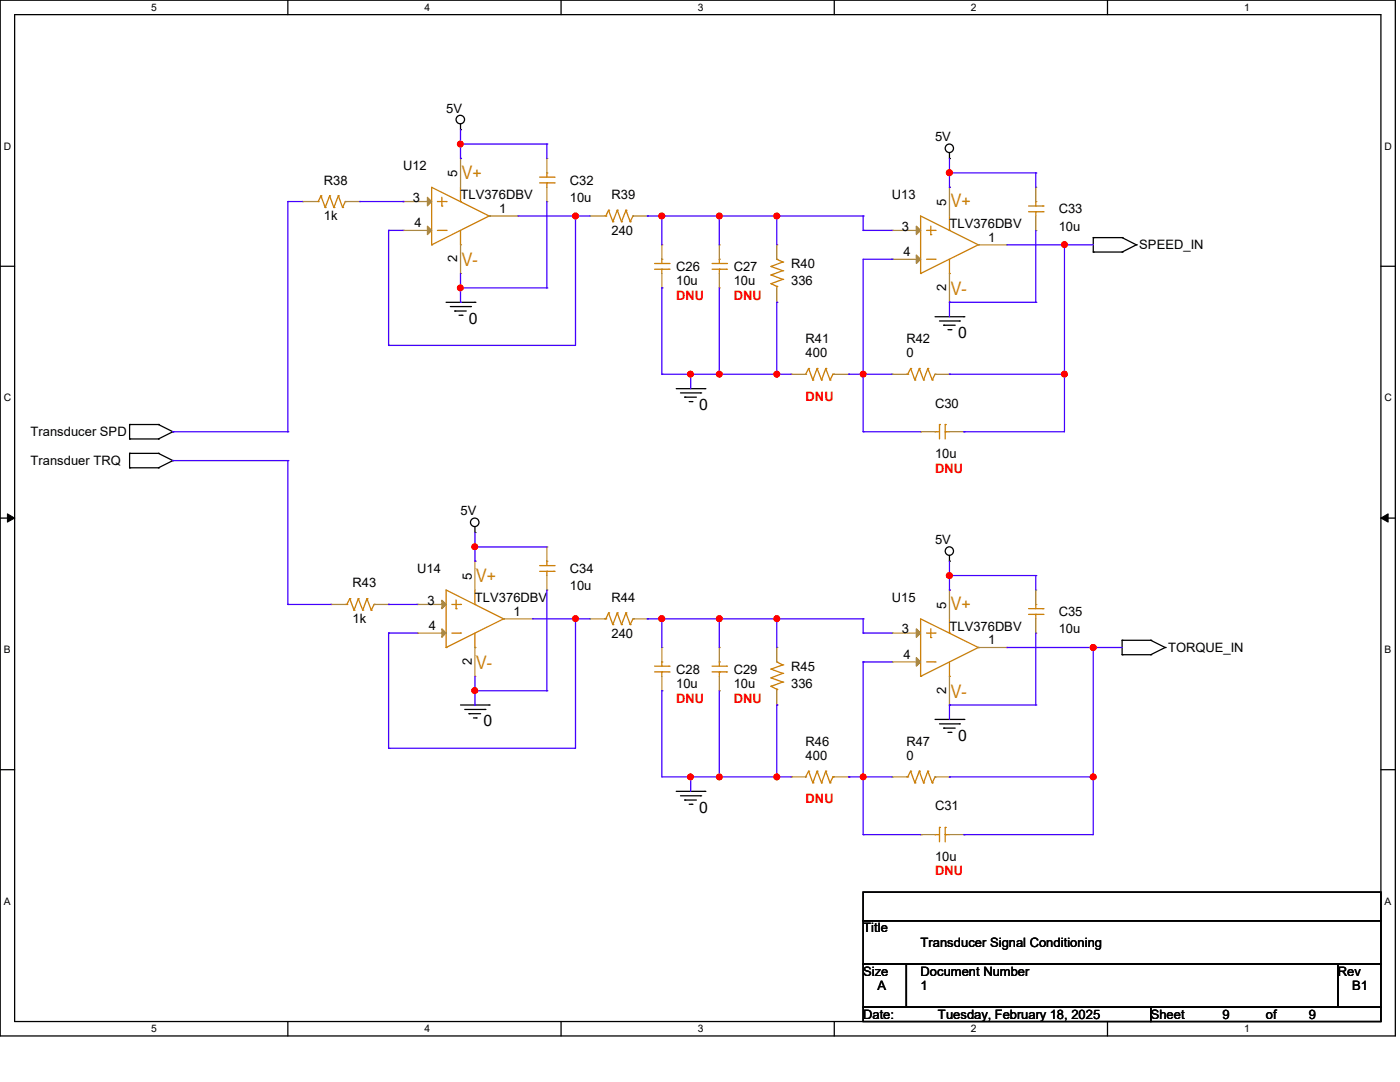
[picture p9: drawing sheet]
<svg xmlns="http://www.w3.org/2000/svg" width="279mm" height="216mm" viewBox="0 0 279 216" stroke-linecap="round" stroke-linejoin="round" font-family="sans-serif">
<path d="M0 0h278.5v206.7h-278.5zM2.9 2.9h272.7v200.9h-272.7z" fill="none" stroke="#000" stroke-width=".25"/>
<g fill="#fff">
<path d="M30.2 .3h1.1v2.3h-1.1z"/>
<path d="M30.2 204.1h1.1v2.3h-1.1z"/>
</g>
<path d="M57.4 0v2.9M57.4 203.8v2.9" fill="none" stroke="#000" stroke-width=".25"/>
<g fill="#fff">
<path d="M84.7 .3h1.1v2.3h-1.1z"/>
<path d="M84.7 204.1h1.1v2.3h-1.1z"/>
</g>
<path d="M112 0v2.9M112 203.8v2.9" fill="none" stroke="#000" stroke-width=".25"/>
<g fill="#fff">
<path d="M139.2 .3h1.1v2.3h-1.1z"/>
<path d="M139.2 204.1h1.1v2.3h-1.1z"/>
</g>
<path d="M166.5 0v2.9M166.5 203.8v2.9" fill="none" stroke="#000" stroke-width=".25"/>
<g fill="#fff">
<path d="M193.8 .3h1.1v2.3h-1.1z"/>
<path d="M193.8 204.1h1.1v2.3h-1.1z"/>
</g>
<path d="M221 0v2.9M221 203.8v2.9" fill="none" stroke="#000" stroke-width=".25"/>
<g fill="#fff">
<path d="M248.3 .3h1.1v2.3h-1.1z"/>
<path d="M248.3 204.1h1.1v2.3h-1.1z"/>
<path d="M.8 28h1.4v2.3h-1.4z"/>
<path d="M276.3 28h1.4v2.3h-1.4z"/>
<path d="M.8 78.2h1.4v2.3h-1.4z"/>
<path d="M276.3 78.2h1.4v2.3h-1.4z"/>
</g>
<path d="M0 53.1h2.9M275.6 53.1h2.9" fill="none" stroke="#000" stroke-width=".25"/>
<g fill="#fff">
<path d="M.8 128.5h1.3v2.2h-1.3z"/>
<path d="M276.3 128.5h1.3v2.2h-1.3z"/>
</g>
<path d="M0 103.4h2.9M275.6 103.4h2.9" fill="none" stroke="#000" stroke-width=".25"/>
<path d="M1.5 102.5l1.4 .9-1.4 .8zM275.6 103.4l1.4-.9v1.7z" fill="#000" stroke="#000" stroke-width=".2"/>
<g fill="#fff">
<path d="M.8 178.7h1.3v2.2h-1.3z"/>
<path d="M276.3 178.7h1.3v2.2h-1.3z"/>
</g>
<g fill="none" stroke="#000" stroke-width=".25">
<path d="M91.9 25.9h.1M91.9 24.7v1.2M189.5 31.6h.1M189.5 30.5v1.1M218.2 50.3h.1M218.2 47.4h.1M218.2 47.4h5.7M218.2 50.3h5.7M218.2 47.4v2.9M223.9 47.4h.1M223.9 50.3h.1M223.9 47.4l2.9 1.5"/>
<path d="M226.8 48.9h.1M226.8 48.9l-2.9 1.4M89 60.3h5.8M89.9 61.2h4M90.8 62.1h.1M90.8 62.1h2.2M91.6 62.9h.6M92.2 62.9h.1M93.9 61.2h.1M94.8 60.3h.1M135 77.6h5.7M135.8 78.4h4"/>
<path d="M136.7 79.2h.1M136.7 79.2h2.3M139.8 78.4h.1M140.7 77.6h.1M186.6 63.2h5.8M187.5 64.1h4M188.3 64.9h.1M188.3 64.9h2.3M189.2 65.8h.6M189.8 65.8h.1M191.5 64.1h.1M192.4 63.2h.1"/>
<path d="M25.9 87.6h.1M25.9 84.7h.1M25.9 93.3h.1M25.9 90.5h.1M25.9 84.7h5.7M25.9 87.6h5.7M25.9 84.7v2.9M25.9 90.5v2.8M25.9 90.5h5.7M25.9 93.3h5.7M31.6 84.7h.1M31.6 87.6h.1"/>
<path d="M31.6 90.5h.1M31.6 93.3h.1M31.6 84.7l2.9 1.4M31.6 90.5l2.9 1.4M34.5 86.1h.1M34.5 91.9h.1M34.5 86.1l-2.9 1.5M34.5 91.9l-2.9 1.4M137.5 80.1h.6M138.1 80.1h.1M94.8 106.3h.1M94.8 105.1v1.2"/>
<path d="M189.5 112h.1M189.5 110.8v1.2M223.9 130.6h.1M223.9 127.8h.1M223.9 127.8h5.8M223.9 130.6h5.8M223.9 127.8v2.8M229.7 127.8h.1M229.7 130.6h.1M229.7 127.8l2.8 1.4M232.5 129.2h.1M232.5 129.2l-2.8 1.4"/>
<path d="M0 153.6h2.9M91.9 140.7h5.7M92.8 141.6h4M93.6 142.4h.1M93.6 142.4h2.3M94.5 143.3h.5M95 143.3h.1M96.8 141.6h.1M97.6 140.7h.1M135 157.9h5.7M135.8 158.8h4M136.7 159.6h.1"/>
<path d="M136.7 159.6h2.3M139.8 158.8h.1M140.7 157.9h.1M186.6 143.6h5.8M187.5 144.4h4M188.3 145.3h.1M188.3 145.3h2.3M189.2 146.1h.6M189.8 146.1h.1M191.5 144.4h.1M192.4 143.6h.1M275.6 153.6h2.9"/>
<path d="M137.5 160.5h.6M138.1 160.5h.1M172.3 178h103.3v5.7h-103.3zM172.3 183.7h103.3v8.7h-103.3zM172.3 192.4h8.6v8.6h-8.6zM180.9 192.4h86.1v8.6h-86.1zM267 192.4h8.6v8.6h-8.6zM172.3 201h57.4v2.8h-57.4zM229.7 201h45.9v2.8h-45.9z"/>
<circle cx="91.9" cy="23.9" r=".85"/>
<circle cx="189.5" cy="29.6" r=".83"/>
<circle cx="94.7" cy="104.2" r=".85"/>
<circle cx="189.5" cy="110" r=".83"/>
</g>
<g fill="none" stroke="#cc8006" stroke-width=".25">
<path d="M64.1 39.1h.1M64.1 39.1l-.6 1.1M64.1 39.1l.8 2.3M65.8 39.1h.1M65.8 39.1l-.9 2.3M65.8 39.1l.8 2.3M67.5 39.1h.1M67.5 39.1l-.9 2.3M67.5 39.1l.9 2.3M88.2 39.4v1.7M91.9 37.4v2.8M107.7 36.5h2.9"/>
<path d="M107.7 35.3h2.9M109.1 34.5h.1M109.1 36.5h.1M109.1 34.5v.8M109.1 36.5v.9M110.6 36.5h.1M110.6 35.3h.1M63.2 40.2h.3M63.5 40.2h.1M64.9 41.4h.1M66.6 41.4h.1M68.4 41.4h.1"/>
<path d="M68.9 40.2h.1M68.9 40.2l-.5 1.2M86.1 48.9h.1M87.3 40.2h1.7M87.3 46h1.7M88.2 41.1h.1M89 46h.1M89 40.2h.1M91.9 40.2h.1M91.9 48.9h.1M91.9 46v2.9M97.6 43.1h.1"/>
<path d="M97.6 43.1l-11.5-5.7v11.5M97.6 43.1l-11.5 5.8M120.6 43.1h.3M120.9 43.1h.1M121.5 42h.1M121.5 42l-.6 1.1M121.5 42l.8 2.2M122.3 44.2h.1M123.2 42h.1M123.2 42l-.9 2.2M123.2 42l.8 2.2M124 44.2h.1"/>
<path d="M124.9 42h.1M124.9 42l-.9 2.2M124.9 42l.9 2.2M125.8 44.2h.1M126.3 43.1h.1M126.3 43.1l-.5 1.1M130.6 53.7h2.9M130.6 52.6h2.9M132.1 51.7h.1M132.1 53.7h.1M132.1 51.7v.9M132.1 53.7v.9"/>
<path d="M133.5 53.7h.1M133.5 52.6h.1M142.1 53.7h2.9M142.1 52.6h2.9M143.6 51.7h.1M143.6 53.7h.1M143.6 51.7v.9M143.6 53.7v.9M145 53.7h.1M145 52.6h.1M153.9 56.6h.1M153.9 54.9h.1"/>
<path d="M153.9 53.2h.1M153.9 56.6l1.1 .5M153.9 54.9l2.3 .9M153.9 53.2l2.3 .8M155 51.7h.1M155 57.1h.1M155 51.7l1.2 .6M155 57.1v.3M156.2 55.8h.1M156.2 54h.1M156.2 52.3h.1M156.2 55.8l-2.3 .8"/>
<path d="M156.2 54l-2.3 .9M156.2 52.3l-2.3 .9M183.7 54.6h.1M184.9 51.7h1.7M184.9 46h1.7M185.8 46.8h.1M185.8 45.1v1.7M186.6 51.7h.1M186.6 46h.1M189.5 46h.1M189.5 54.6h.1M189.5 43.1v2.9"/>
<path d="M189.5 51.7v2.9M195.2 48.9h.1M195.2 48.9l-11.5-5.8v11.5M195.2 48.9l-11.5 5.7M205.3 42.2h2.9M205.3 41.1h2.9M206.7 40.2h.1M206.7 42.2h.1M206.7 40.2v.9M206.7 42.2v.9M208.2 42.2h.1M208.2 41.1h.1"/>
<path d="M160.8 74.7h.1M161.4 73.5h.1M161.4 73.5l.8 2.3M161.4 73.5l-.6 1.2M162.2 75.8h.1M163.1 73.5h.1M163.1 73.5l.9 2.3M163.1 73.5l-.9 2.3M164 75.8h.1M164.8 73.5h.1M164.8 73.5l.9 2.3M164.8 73.5l-.8 2.3"/>
<path d="M165.7 75.8h.1M166.2 74.7h.1M166.2 74.7l-.5 1.1M166.2 74.7h.3M180.9 74.7h.2M181.1 74.7h.1M181.7 73.5h.1M181.7 73.5l-.6 1.2M181.7 73.5l.9 2.3M182.6 75.8h.1M183.5 73.5h.1M183.5 73.5l-.9 2.3"/>
<path d="M183.5 73.5l.8 2.3M184.3 75.8h.1M185.2 73.5h.1M185.2 73.5l-.9 2.3M185.2 73.5l.9 2.3M186.1 75.8h.1M186.6 74.7h.1M186.6 74.7l-.5 1.1M186.6 86.1h.1M186.6 86.1h.9M187.5 84.7h.1M187.5 84.7v2.9"/>
<path d="M188.6 84.7h.1M188.6 86.1h.1M188.6 84.7v2.9M188.6 86.1h.9M69.8 119.5h.1M69.8 119.5l-.6 1.1M69.8 119.5l.9 2.3M71.5 119.5h.1M71.5 119.5l-.8 2.3M71.5 119.5l.9 2.3M73.2 119.5h.1M73.2 119.5l-.8 2.3"/>
<path d="M73.2 119.5l.9 2.3M91 119.7v1.8M94.8 117.7v2.9M107.7 114h2.9M107.7 112.9h2.9M109.1 112h.1M109.1 114h.1M109.1 112v.9M109.1 114v.9M110.6 114h.1M110.6 112.9h.1M68.9 120.6h.3"/>
<path d="M69.2 120.6h.1M70.7 121.8h.1M72.4 121.8h.1M74.1 121.8h.1M74.7 120.6h.1M74.7 120.6l-.6 1.2M89 129.2h.1M90.2 120.6h1.7M90.2 126.3h1.7M91 121.5h.1M91.9 126.3h.1M91.9 120.6h.1"/>
<path d="M94.8 120.6h.1M94.8 129.2h.1M94.8 126.3v2.9M100.5 123.5h.1M100.5 123.5l-11.5-5.8v11.5M100.5 123.5l-11.5 5.7M120.6 123.5h.3M120.9 123.5h.1M121.5 122.3h.1M121.5 122.3l-.6 1.2M121.5 122.3l.8 2.3M122.3 124.6h.1"/>
<path d="M123.2 122.3h.1M123.2 122.3l-.9 2.3M123.2 122.3l.8 2.3M124 124.6h.1M124.9 122.3h.1M124.9 122.3l-.9 2.3M124.9 122.3l.9 2.3M125.8 124.6h.1M126.3 123.5h.1M126.3 123.5l-.5 1.1M130.6 134.1h2.9M130.6 132.9h2.9"/>
<path d="M132.1 132.1h.1M132.1 134.1h.1M132.1 132.1v.8M132.1 134.1v.9M133.5 134.1h.1M133.5 132.9h.1M142.1 134.1h2.9M142.1 132.9h2.9M143.6 132.1h.1M143.6 134.1h.1M143.6 132.1v.8M143.6 134.1v.9"/>
<path d="M145 134.1h.1M145 132.9h.1M153.9 136.9h.1M153.9 135.3h.1M153.9 133.5h.1M153.9 136.9l1.1 .6M153.9 135.3l2.3 .8M153.9 133.5l2.3 .9M155 132.1h.1M155 137.5h.1M155 137.5v.3M155 132.1l1.2 .6"/>
<path d="M156.2 136.1h.1M156.2 134.4h.1M156.2 132.7h.1M156.2 136.1l-2.3 .8M156.2 134.4l-2.3 .9M156.2 132.7l-2.3 .8M183.7 135h.1M184.9 126.3h1.7M184.9 132.1h1.7M185.8 127.2h.1M185.8 125.5v1.7M186.6 132.1h.1"/>
<path d="M186.6 126.3h.1M189.5 126.3h.1M189.5 135h.1M189.5 123.5v2.8M189.5 132.1v2.9M195.2 129.2h.1M195.2 129.2l-11.5-5.7v11.5M195.2 129.2l-11.5 5.8M205.3 122.6h2.9M205.3 121.5h2.9M206.7 120.6h.1M206.7 122.6h.1"/>
<path d="M206.7 120.6v.9M206.7 122.6v.9M208.2 122.6h.1M208.2 121.5h.1M160.8 155h.1M161.4 153.9h.1M161.4 153.9l.8 2.3M161.4 153.9l-.6 1.1M162.2 156.2h.1M163.1 153.9h.1M163.1 153.9l.9 2.3M163.1 153.9l-.9 2.3"/>
<path d="M164 156.2h.1M164.8 153.9h.1M164.8 153.9l.9 2.3M164.8 153.9l-.8 2.3M165.7 156.2h.1M166.2 155h.1M166.2 155l-.5 1.2M166.2 155h.3M180.9 155h.2M181.1 155h.1M181.7 153.9h.1M181.7 153.9l-.6 1.1"/>
<path d="M181.7 153.9l.9 2.3M182.6 156.2h.1M183.5 153.9h.1M183.5 153.9l-.9 2.3M183.5 153.9l.8 2.3M184.3 156.2h.1M185.2 153.9h.1M185.2 153.9l-.9 2.3M185.2 153.9l.9 2.3M186.1 156.2h.1M186.6 155h.1M186.6 155l-.5 1.2"/>
<path d="M186.6 166.5h.1M186.6 166.5h.9M187.5 165.1h.1M187.5 165.1v2.9M188.6 165.1h.1M188.6 166.5h.1M188.6 165.1v2.9M188.6 166.5h.9"/>
</g>
<g fill="none" stroke="#a84" stroke-width=".25">
<path d="M91.9 31.6h.1M91.9 31.6v5.8M109.1 31.6h.1M109.1 31.6v2.9M109.1 37.4v2.8M189.5 37.4h.1M189.5 37.4v5.7M206.7 37.4h.1M206.7 37.4v2.8M60.3 40.2h.1M60.3 40.2h2.9M68.9 40.2h2.9"/>
<path d="M71.8 40.2h.1M80.4 40.2h.1M80.4 46h.1M80.4 40.2h5.7M80.4 46h5.7M91.9 54.6h.1M91.9 48.9v5.7M97.6 43.1h5.8M103.4 43.1h.1M109.1 40.2h.1M117.7 43.1h.1M117.7 43.1h2.9"/>
<path d="M126.3 43.1h2.9M129.2 43.1h.1M132.1 57.4h.1M132.1 48.9h.1M132.1 48.9v2.8M132.1 54.6v2.8M143.6 57.4h.1M143.6 48.9h.1M143.6 48.9v2.8M143.6 54.6v2.8M155 48.9h.1M155 48.9v2.8"/>
<path d="M155 57.4v2.9M178 46h.1M178 51.7h.1M178 46h5.7M178 51.7h5.7M189.5 54.6v5.7M195.2 48.9h5.8M201 48.9h.1M206.7 46h.1M206.7 43.1v2.9M155 60.3h.1M157.9 74.7h.1"/>
<path d="M157.9 74.7h2.9M166.5 74.7h2.9M169.4 74.7h.1M178 74.7h.1M178 74.7h2.9M186.6 74.7h2.9M189.5 60.3h.1M189.5 74.7h.1M183.7 86.1h.1M183.7 86.1h2.9M189.5 86.1h2.9M192.4 86.1h.1"/>
<path d="M94.8 112h.1M94.8 112v5.7M109.1 117.7h.1M109.1 109.1h.1M109.1 109.1v2.9M109.1 114.9v2.8M189.5 117.7h.1M189.5 117.7v5.8M206.7 117.7h.1M206.7 117.7v2.9M66.1 120.6h.1M66.1 120.6h2.8"/>
<path d="M74.7 120.6h2.9M77.6 120.6h.1M83.3 120.6h.1M83.3 126.3h.1M83.3 120.6h5.7M83.3 126.3h5.7M94.8 135h.1M94.8 129.2v5.8M100.5 123.5h5.8M106.3 123.5h.1M117.7 123.5h.1M117.7 123.5h2.9"/>
<path d="M126.3 123.5h2.9M129.2 123.5h.1M132.1 137.8h.1M132.1 129.2h.1M132.1 129.2v2.9M132.1 135v2.8M143.6 137.8h.1M143.6 129.2h.1M143.6 129.2v2.9M143.6 135v2.8M155 129.2h.1M155 129.2v2.9"/>
<path d="M155 137.8v2.9M178 126.3h.1M178 132.1h.1M178 126.3h5.7M178 132.1h5.7M189.5 135v5.7M195.2 129.2h5.8M201 129.2h.1M206.7 126.3h.1M206.7 123.5v2.8M155 140.7h.1M157.9 155h.1"/>
<path d="M157.9 155h2.9M166.5 155h2.9M169.4 155h.1M178 155h.1M178 155h2.9M186.6 155h2.9M189.5 155h.1M189.5 140.7h.1M183.7 166.5h.1M183.7 166.5h2.9M189.5 166.5h2.9M192.4 166.5h.1"/>
</g>
<g fill="#a84" stroke="#a84" stroke-width=".25">
<path d="M182.9 45.1l.8 .9-.8 .8z"/>
<path d="M182.9 50.9l.8 .8-.8 .9z"/>
<path d="M88.2 119.8l.8 .8-.8 .9z"/>
<path d="M88.2 125.5l.8 .8-.8 .9z"/>
<path d="M182.9 125.5l.8 .8-.8 .9z"/>
<path d="M182.9 131.2l.8 .9-.8 .8z"/>
<path d="M85.3 39.4l.8 .8-.8 .9z"/>
<path d="M85.3 45.1l.8 .9-.8 .8z"/>
</g>
<g fill="none" stroke="#4200ff" stroke-width=".25">
<path d="M91.9 28.7h.1M91.9 31.6h.1M91.9 25.9v5.7M91.9 28.7h17.2M109.1 28.7h.1M109.1 28.7v2.9M189.5 34.5h.1M189.5 37.4h.1M189.5 31.6v5.8M189.5 34.5h17.2M206.7 34.5h.1M206.7 34.5v2.9"/>
<path d="M57.4 40.2h.1M57.4 40.2h2.9M57.4 40.2v45.9M71.8 40.2h8.6M77.6 46h.1M77.6 46v22.9M77.6 46h2.8M80.4 40.2h.1M91.9 57.4h.1M91.9 54.6v5.7M91.9 57.4h17.2M103.4 43.1h14.3"/>
<path d="M109.1 57.4h.1M109.1 40.2v17.2M114.9 43.1h.1M114.9 43.1v25.8h-37.3M129.2 43.1h.1M129.2 43.1h43.1M132.1 43.1h.1M132.1 57.4h.1M132.1 43.1v5.8M132.1 57.4v17.3M143.6 43.1h.1M143.6 43.1v5.8"/>
<path d="M143.6 57.4v17.3M155 43.1h.1M155 43.1v5.8M172.3 46h.1M172.3 43.1h.1M172.3 43.1v2.9M172.3 46h5.7M178 51.7h.1M178 51.7h-5.7v34.4M201 48.9h17.2M206.7 46v14.3M212.4 48.9h.1"/>
<path d="M212.4 48.9v37.2h-20M77.6 68.9h.1M91.9 60.3h.1M132.1 74.7h.1M132.1 74.7h25.8M137.8 74.7h.1M137.8 74.7v2.9M143.6 74.7h.1M155 60.3h.1M155 74.7h.1M155 60.3v14.4M169.4 74.7h.1"/>
<path d="M169.4 74.7h8.6M172.3 74.7h.1M189.5 74.7h.1M189.5 60.3h.1M189.5 74.7h22.9M189.5 60.3v2.9M189.5 60.3h17.2M206.7 60.3h.1M212.4 74.7h.1M34.5 86.1h.1M34.5 91.9h.1M34.5 86.1h22.9"/>
<path d="M34.5 91.9h22.9M57.4 86.1h.1M57.4 91.9h.1M57.4 91.9v28.7M172.3 86.1h.1M172.3 86.1h11.4M192.4 86.1h.1M94.8 109.1h.1M94.8 112h.1M94.8 106.3v5.7M94.8 109.1h14.3M109.1 117.7v20.1"/>
<path d="M189.5 114.9h.1M189.5 117.7h.1M189.5 112v5.7M189.5 114.9h17.2M206.7 114.9h.1M206.7 114.9v2.8M57.4 120.6h.1M57.4 120.6h8.7M77.6 120.6h.1M77.6 126.3h.1M77.6 126.3v23M77.6 120.6h5.7"/>
<path d="M77.6 126.3h5.7M94.8 137.8h.1M94.8 135v5.7M94.8 137.8h14.3M106.3 123.5h11.4M109.1 137.8h.1M114.9 123.5h.1M114.9 123.5v25.8h-37.3M129.2 123.5h.1M129.2 123.5h43.1M132.1 123.5h.1M132.1 137.8h.1"/>
<path d="M132.1 123.5v5.7M132.1 137.8v17.2h25.8M143.6 123.5h.1M143.6 123.5v5.7M143.6 137.8v17.2M155 123.5h.1M155 123.5v5.7M172.3 132.1h.1M172.3 126.3h.1M172.3 123.5h.1M172.3 123.5v2.8M172.3 132.1v34.4"/>
<path d="M172.3 126.3h5.7M172.3 132.1h5.7M201 129.2h22.9M206.7 126.3v14.4M218.2 129.2h.1M218.2 129.2v37.3h-25.8M77.6 149.3h.1M94.8 140.7h.1M137.8 155h.1M137.8 155v2.9M143.6 155h.1M155 140.7h.1"/>
<path d="M155 155h.1M155 140.7v14.3M169.4 155h.1M169.4 155h8.6M172.3 155h.1M189.5 155h.1M189.5 140.7h.1M189.5 155h28.7M189.5 140.7v2.9M189.5 140.7h17.2M206.7 140.7h.1M218.2 155h.1"/>
<path d="M172.3 166.5h.1M172.3 166.5h11.4M192.4 166.5h.1"/>
</g>
<g fill="#f00" stroke="#f00" stroke-width=".25">
<circle cx="114.9" cy="43.1" r=".55"/>
<circle cx="132.1" cy="43.1" r=".56"/>
<circle cx="143.6" cy="43.1" r=".55"/>
<circle cx="155" cy="43.1" r=".55"/>
<circle cx="212.4" cy="74.7" r=".55"/>
<circle cx="172.3" cy="74.7" r=".55"/>
<circle cx="114.9" cy="123.4" r=".55"/>
<circle cx="132.1" cy="123.4" r=".56"/>
<circle cx="143.6" cy="123.4" r=".55"/>
<circle cx="155" cy="155" r=".55"/>
<circle cx="212.4" cy="48.8" r=".55"/>
<circle cx="218.2" cy="129.2" r=".56"/>
<circle cx="137.8" cy="74.7" r=".55"/>
<circle cx="143.6" cy="74.7" r=".55"/>
<circle cx="155" cy="74.7" r=".55"/>
<circle cx="137.8" cy="155" r=".55"/>
<circle cx="143.6" cy="155" r=".55"/>
<circle cx="155" cy="123.4" r=".55"/>
<circle cx="172.3" cy="155" r=".55"/>
<circle cx="218.2" cy="155" r=".56"/>
<circle cx="91.9" cy="28.7" r=".55"/>
<circle cx="91.9" cy="57.4" r=".55"/>
<circle cx="189.5" cy="34.5" r=".56"/>
<circle cx="94.7" cy="109.1" r=".55"/>
<circle cx="94.7" cy="137.8" r=".55"/>
<circle cx="189.5" cy="114.9" r=".56"/>
</g>
<g font-size="3.7" fill="#cc8006">
<text x="92.2" y="35.7">V+</text>
<text x="189.8" y="41.4">V+</text>
<text x="92.2" y="53.2">V-</text>
<text x="189.8" y="58.9">V-</text>
<text x="95" y="116">V+</text>
<text x="189.8" y="121.8">V+</text>
<text x="95" y="133.6">V-</text>
<text x="189.8" y="139.3">V-</text>
</g>
<g font-size="3.1">
<text x="93.6" y="64.6">0</text>
<text x="191.2" y="67.4">0</text>
<text x="139.5" y="81.8">0</text>
<text x="96.5" y="144.9">0</text>
<text x="191.2" y="147.8">0</text>
<text x="139.5" y="162.1">0</text>
</g>
<g font-size="2.6">
<text x="89" y="22.5">5V</text>
<text x="186.6" y="28.2">5V</text>
<text x="80.4" y="34">U12</text>
<text x="91.3" y="35.4" transform="rotate(-90 91.3 35.4)">5</text>
<text x="64.6" y="36.8">R38</text>
<text x="82.4" y="40.3">3</text>
<text x="91.9" y="39.7">TLV376DBV</text>
<text x="113.7" y="36.8">C32</text>
<text x="113.7" y="40.3">10u</text>
<text x="122" y="39.7">R39</text>
<text x="178" y="39.7">U13</text>
<text x="188.8" y="41.1" transform="rotate(-90 188.8 41.1)">5</text>
<text x="64.6" y="44">1k</text>
<text x="82.7" y="45.3">4</text>
<text x="99.6" y="42.5">1</text>
<text x="122" y="46.9">240</text>
<text x="180" y="46">3</text>
<text x="189.5" y="45.4">TLV376DBV</text>
<text x="211.3" y="42.5">C33</text>
<text x="211.3" y="46">10u</text>
<text x="91.3" y="52.3" transform="rotate(-90 91.3 52.3)">2</text>
<text x="157.9" y="53.5">R40</text>
<text x="180.3" y="51.1">4</text>
<text x="197.2" y="48.2">1</text>
<text x="227.4" y="49.7">SPEED_IN</text>
<text x="135" y="54.1">C26</text>
<text x="135" y="56.9">10u</text>
<text x="146.4" y="54.1">C27</text>
<text x="146.4" y="56.9">10u</text>
<text x="157.9" y="56.9">336</text>
<text x="188.8" y="58" transform="rotate(-90 188.8 58)">2</text>
<text x="160.8" y="68.4">R41</text>
<text x="160.8" y="71.2">400</text>
<text x="180.9" y="68.4">R42</text>
<text x="180.9" y="71.2">0</text>
<text x="186.6" y="81.3">C30</text>
<text x="6.1" y="87">Transducer SPD</text>
<text x="6.1" y="92.8">Transduer TRQ</text>
<text x="186.6" y="91.4">10u</text>
<text x="91.9" y="102.8">5V</text>
<text x="186.6" y="108.6">5V</text>
<text x="70.4" y="117.2">R43</text>
<text x="83.3" y="114.3">U14</text>
<text x="94.1" y="115.7" transform="rotate(-90 94.1 115.7)">5</text>
<text x="113.7" y="114.3">C34</text>
<text x="113.7" y="117.8">10u</text>
<text x="70.4" y="124.4">1k</text>
<text x="85.3" y="120.6">3</text>
<text x="85.6" y="125.7">4</text>
<text x="94.8" y="120.1">TLV376DBV</text>
<text x="102.5" y="122.9">1</text>
<text x="122" y="120.1">R44</text>
<text x="178" y="120.1">U15</text>
<text x="188.8" y="121.5" transform="rotate(-90 188.8 121.5)">5</text>
<text x="189.5" y="125.8">TLV376DBV</text>
<text x="211.3" y="122.9">C35</text>
<text x="122" y="127.3">240</text>
<text x="180" y="126.4">3</text>
<text x="180.3" y="131.4">4</text>
<text x="197.2" y="128.6">1</text>
<text x="211.3" y="126.4">10u</text>
<text x="233.1" y="130.1">TORQUE_IN</text>
<text x="94.1" y="132.6" transform="rotate(-90 94.1 132.6)">2</text>
<text x="135" y="134.4">C28</text>
<text x="135" y="137.3">10u</text>
<text x="146.4" y="134.4">C29</text>
<text x="146.4" y="137.3">10u</text>
<text x="157.9" y="133.8">R45</text>
<text x="157.9" y="137.3">336</text>
<text x="188.8" y="138.4" transform="rotate(-90 188.8 138.4)">2</text>
<text x="160.8" y="148.8">R46</text>
<text x="180.9" y="148.8">R47</text>
<text x="160.8" y="151.6">400</text>
<text x="180.9" y="151.6">0</text>
<text x="186.6" y="161.7">C31</text>
<text x="186.6" y="171.7">10u</text>
<text x="172.3" y="186.1">Title</text>
<text x="183.7" y="188.9">Transducer Signal Conditioning</text>
<text x="172.3" y="194.7">Size</text>
<text x="175.1" y="197.6">A</text>
<text x="183.7" y="194.7">Document Number</text>
<text x="183.7" y="197.6">1</text>
<text x="267" y="194.7">Rev</text>
<text x="269.8" y="197.6">B1</text>
<text x="172.3" y="203.3">Date:</text>
<text x="187.2" y="203.3">Tuesday, February 18, 2025</text>
<text x="229.7" y="203.3">Sheet</text>
<text x="244" y="203.3">9</text>
<text x="252.6" y="203.3">of</text>
<text x="261.2" y="203.3">9</text>
</g>
<g font-size="2.6" fill="#f00">
<text x="135" y="59.9">DNU</text>
<text x="146.4" y="59.9">DNU</text>
<text x="160.8" y="80">DNU</text>
<text x="186.6" y="94.3">DNU</text>
<text x="135" y="140.3">DNU</text>
<text x="146.4" y="140.3">DNU</text>
<text x="160.8" y="160.3">DNU</text>
<text x="186.6" y="174.7">DNU</text>
</g>
<g font-size="2.1">
<text x="30.2" y="2.2">5</text>
<text x="84.7" y="2.2">4</text>
<text x="139.2" y="2.2">3</text>
<text x="193.8" y="2.2">2</text>
<text x="248.3" y="2.2">1</text>
<text x=".8" y="29.8">D</text>
<text x="276.3" y="29.8">D</text>
<text x=".8" y="80.1">C</text>
<text x="276.3" y="80.1">C</text>
<text x=".8" y="130.3">B</text>
<text x="276.3" y="130.3">B</text>
<text x=".8" y="180.5">A</text>
<text x="276.3" y="180.5">A</text>
<text x="30.2" y="206">5</text>
<text x="84.7" y="206">4</text>
<text x="139.2" y="206">3</text>
<text x="193.8" y="206">2</text>
<text x="248.3" y="206">1</text>
</g>
</svg>
